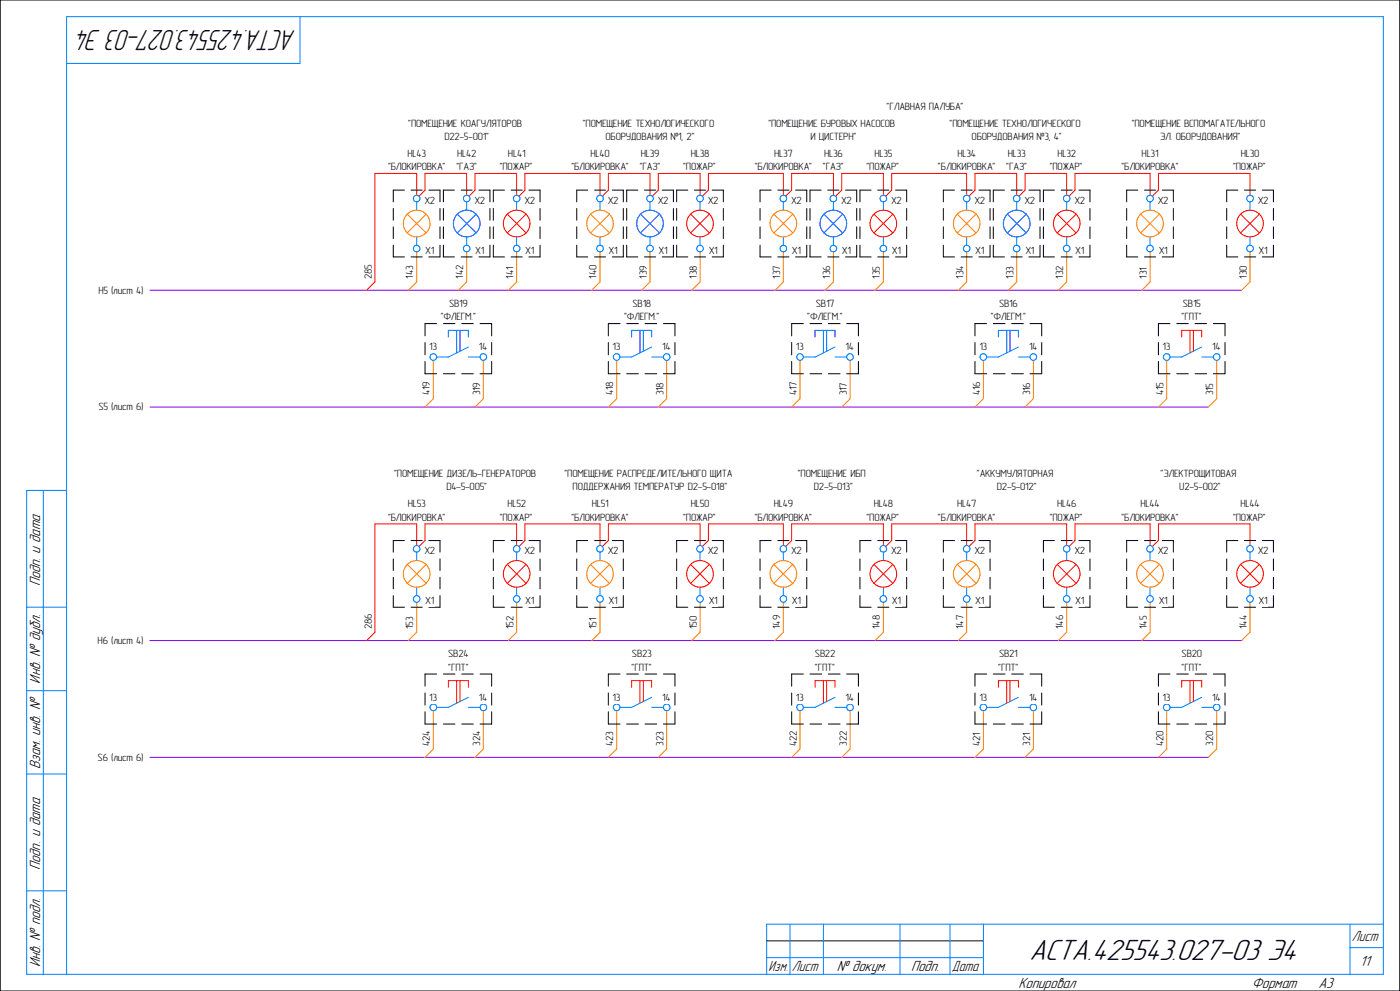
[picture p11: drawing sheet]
<svg xmlns="http://www.w3.org/2000/svg" width="420mm" height="297mm" viewBox="0 0 420 297" stroke-linecap="round" stroke-linejoin="round" font-family="sans-serif">
<g fill="none" stroke="#000" stroke-width=".3">
<path d="M-.1 0v297M121.3 57h-3.3v3.5M123.3 57h3.4M128.7 57h3.3v3.5M136.3 57h-3.3v3.5M138.3 57h3.3M143.7 57h3.3v3.5M151.3 57h-3.3v3.5M153.3 57h3.4M158.7 57h3.3v3.5M176.3 57h-3.3v3.5M178.4 57h3.3"/>
<path d="M183.7 57h3.3v3.5M191.3 57h-3.3v3.5M193.3 57h3.4M198.7 57h3.3v3.5M206.3 57h-3.3v3.5M208.3 57h3.4M213.7 57h3.3v3.5M231.4 57h-3.4v3.5M233.3 57h3.4M238.7 57h3.3v3.5M246.3 57h-3.3v3.5M248.3 57h3.4"/>
<path d="M253.7 57h3.3v3.5M261.3 57h-3.3v3.5M263.3 57h3.4M268.6 57h3.4v3.5M286.3 57h-3.3v3.5M288.3 57h3.4M293.7 57h3.3v3.5M301.3 57h-3.3v3.5M303.3 57h3.4M308.7 57h3.3v3.5M316.3 57h-3.3v3.5M318.3 57h3.3"/>
<path d="M323.7 57h3.3v3.5M341.3 57h-3.3v3.5M343.3 57h3.4M348.7 57h3.3v3.5M371.3 57h-3.3v3.5M373.3 57h3.4M378.7 57h3.3v3.5M118 62.5v3.5M118 68v3.5M118 73.5v3.5h3.3M123.3 77h3.4M132 62.5v3.5"/>
<path d="M132 68v3.5M132 73.5v3.5h-3.3M133 73.5v3.5h3.3M133 62.5v3.5M133 68v3.5M138.3 77h3.3M147 73.5v3.5h-3.3M147 62.5v3.5M147 68v3.5M148 62.5v3.5M148 68v3.5M148 73.5v3.5h3.3"/>
<path d="M153.3 77h3.4M162 62.5v3.5M162 68v3.5M162 73.5v3.5h-3.3M173 62.5v3.5M173 68v3.5M173 73.5v3.5h3.3M178.4 77h3.3M187 62.5v3.5M187 68v3.5M187 73.5v3.5h-3.3M188 73.5v3.5h3.3"/>
<path d="M188 62.5v3.5M188 68v3.5M193.3 77h3.4M202 73.5v3.5h-3.3M202 62.5v3.5M202 68v3.5M203 62.5v3.5M203 68v3.5M203 73.5v3.5h3.3M208.3 77h3.4M217 62.5v3.5M217 68v3.5"/>
<path d="M217 73.5v3.5h-3.3M228 62.5v3.5M228 68v3.5M228 73.5v3.5h3.4M233.3 77h3.4M242 62.5v3.5M242 68v3.5M242 73.5v3.5h-3.3M243 73.5v3.5h3.3M243 62.5v3.5M243 68v3.5M248.3 77h3.4"/>
<path d="M257 73.5v3.5h-3.3M257 62.5v3.5M257 68v3.5M258 62.5v3.5M258 68v3.5M258 73.5v3.5h3.3M263.3 77h3.4M272 62.5v3.5M272 68v3.5M272 73.5v3.5h-3.4M283 62.5v3.5M283 68v3.5"/>
<path d="M283 73.5v3.5h3.3M288.3 77h3.4M297 62.5v3.5M297 68v3.5M297 73.5v3.5h-3.3M298 73.5v3.5h3.3M298 62.5v3.5M298 68v3.5M303.3 77h3.4M312 73.5v3.5h-3.3M312 62.5v3.5M312 68v3.5"/>
<path d="M313 62.5v3.5M313 68v3.5M313 73.5v3.5h3.3M318.3 77h3.3M327 62.5v3.5M327 68v3.5M327 73.5v3.5h-3.3M338 62.5v3.5M338 68v3.5M338 73.5v3.5h3.3M343.3 77h3.4M352 62.5v3.5"/>
<path d="M352 68v3.5M352 73.5v3.5h-3.3M368 62.5v3.5M368 68v3.5M368 73.5v3.5h3.3M373.3 77h3.4M382 62.5v3.5M382 68v3.5M382 73.5v3.5h-3.3M131 97h-3.5v3.7M133 97h3.5M138.5 97h3.5"/>
<path d="M144 97h3.5v3.7M186 97h-3.5v3.7M188 97h3.5M193.5 97h3.5M199 97h3.5v3.7M241 97h-3.5v3.7M243 97h3.5M248.5 97h3.5M254 97h3.5v3.7M296 97h-3.5v3.7M298 97h3.5M303.5 97h3.5"/>
<path d="M309 97h3.5v3.7M351 97h-3.5v3.7M353 97h3.5M358.5 97h3.5M364 97h3.5v3.7M127.5 102.7v3.6M127.5 108.3v3.7h3.5M133 112h3.5M138.5 112h3.5M147.5 102.7v3.6M147.5 108.3v3.7h-3.5M182.5 102.7v3.6"/>
<path d="M182.5 108.3v3.7h3.5M188 112h3.5M193.5 112h3.5M202.5 102.7v3.6M202.5 108.3v3.7h-3.5M237.5 102.7v3.6M237.5 108.3v3.7h3.5M243 112h3.5M248.5 112h3.5M257.5 102.7v3.6M257.5 108.3v3.7h-3.5M292.5 102.7v3.6"/>
<path d="M292.5 108.3v3.7h3.5M298 112h3.5M303.5 112h3.5M312.5 102.7v3.6M312.5 108.3v3.7h-3.5M347.5 102.7v3.6M347.5 108.3v3.7h3.5M353 112h3.5M358.5 112h3.5M367.5 102.7v3.6M367.5 108.3v3.7h-3.5M118 178.5v3.5h3.3"/>
<path d="M118 167.5v3.5M118 173v3.5M121.3 162h-3.3v3.5M123.3 162h3.4M128.7 162h3.3v3.5M132 178.5v3.5h-3.3M132 167.5v3.5M132 173v3.5M148 178.5v3.5h3.3M148 167.5v3.5M148 173v3.5M151.3 162h-3.3v3.5"/>
<path d="M153.3 162h3.4M158.7 162h3.3v3.5M162 178.5v3.5h-3.3M162 167.5v3.5M162 173v3.5M173 178.5v3.5h3.3M173 167.5v3.5M173 173v3.5M176.3 162h-3.3v3.5M178.4 162h3.3M183.7 162h3.3v3.5M187 178.5v3.5h-3.3"/>
<path d="M187 167.5v3.5M187 173v3.5M203 178.5v3.5h3.3M203 167.5v3.5M203 173v3.5M206.3 162h-3.3v3.5M208.3 162h3.4M213.7 162h3.3v3.5M217 178.5v3.5h-3.3M217 167.5v3.5M217 173v3.5M228 178.5v3.5h3.4"/>
<path d="M228 167.5v3.5M228 173v3.5M231.4 162h-3.4v3.5M233.3 162h3.4M238.7 162h3.3v3.5M242 178.5v3.5h-3.3M242 167.5v3.5M242 173v3.5M258 178.5v3.5h3.3M258 167.5v3.5M258 173v3.5M261.3 162h-3.3v3.5"/>
<path d="M263.3 162h3.4M268.6 162h3.4v3.5M272 178.5v3.5h-3.4M272 167.5v3.5M272 173v3.5M283 178.5v3.5h3.3M283 167.5v3.5M283 173v3.5M286.3 162h-3.3v3.5M288.3 162h3.4M293.7 162h3.3v3.5M297 178.5v3.5h-3.3"/>
<path d="M297 167.5v3.5M297 173v3.5M313 178.5v3.5h3.3M313 167.5v3.5M313 173v3.5M316.3 162h-3.3v3.5M318.3 162h3.3M323.7 162h3.3v3.5M327 178.5v3.5h-3.3M327 167.5v3.5M327 173v3.5M338 178.5v3.5h3.3"/>
<path d="M338 167.5v3.5M338 173v3.5M341.3 162h-3.3v3.5M343.3 162h3.4M348.7 162h3.3v3.5M352 178.5v3.5h-3.3M352 167.5v3.5M352 173v3.5M368 167.5v3.5M368 173v3.5M368 178.5v3.5h3.3M371.3 162h-3.3v3.5"/>
<path d="M373.3 162h3.4M378.7 162h3.3v3.5M382 167.5v3.5M382 173v3.5M382 178.5v3.5h-3.3M123.3 182h3.4M153.3 182h3.4M178.4 182h3.3M208.3 182h3.4M233.3 182h3.4M263.3 182h3.4M288.3 182h3.4"/>
<path d="M318.3 182h3.3M343.3 182h3.4M373.3 182h3.4M127.5 213.3v3.7h3.5M127.5 207.7v3.6M131 202h-3.5v3.7M133 217h3.5M133 202h3.5M138.5 217h3.5M138.5 202h3.5M144 202h3.5v3.7M147.5 213.3v3.7h-3.5"/>
<path d="M147.5 207.7v3.6M182.5 213.3v3.7h3.5M182.5 207.7v3.6M186 202h-3.5v3.7M188 217h3.5M188 202h3.5M193.5 217h3.5M193.5 202h3.5M199 202h3.5v3.7M202.5 213.3v3.7h-3.5M202.5 207.7v3.6M237.5 213.3v3.7h3.5"/>
<path d="M237.5 207.7v3.6M241 202h-3.5v3.7M243 217h3.5M243 202h3.5M248.5 217h3.5M248.5 202h3.5M254 202h3.5v3.7M257.5 213.3v3.7h-3.5M257.5 207.7v3.6M292.5 213.3v3.7h3.5M292.5 207.7v3.6M296 202h-3.5v3.7"/>
<path d="M298 217h3.5M298 202h3.5M303.5 217h3.5M303.5 202h3.5M309 202h3.5v3.7M312.5 213.3v3.7h-3.5M312.5 207.7v3.6M347.5 213.3v3.7h3.5M347.5 207.7v3.6M351 202h-3.5v3.7M353 217h3.5M353 202h3.5"/>
<path d="M358.5 217h3.5M358.5 202h3.5M364 202h3.5v3.7M367.5 213.3v3.7h-3.5M367.5 207.7v3.6"/>
</g>
<path d="M45 87h327.5M45 122h317.5M45 192h327.5M45 227h317.5" fill="none" stroke="#8000ff" stroke-width=".3"/>
<g fill="none" stroke="#ff8000" stroke-width=".3">
<path d="M122.2 64.2l5.6 5.6M125 75.5v9l-2.5 2.5M127.8 64.2l-5.6 5.6M140 75.5v9l-2.5 2.5M155 75.5v9l-2.5 2.5M177.2 64.2l5.6 5.6M180 75.5v9l-2.5 2.5M182.8 64.2l-5.6 5.6M195 75.5v9l-2.5 2.5M210 75.5v9l-2.5 2.5M232.2 64.2l5.6 5.6M235 75.5v9l-2.5 2.5"/>
<path d="M237.8 64.2l-5.6 5.6M250 75.5v9l-2.5 2.5M265 75.5v9l-2.5 2.5M287.2 64.2l5.6 5.6M290 75.5v9l-2.5 2.5M292.8 64.2l-5.6 5.6M305 75.5v9l-2.5 2.5M320 75.5v9l-2.5 2.5M342.2 64.2l5.6 5.6M345 75.5v9l-2.5 2.5M347.8 64.2l-5.6 5.6M375 75.5v9l-2.5 2.5"/>
<path d="M130 108v11.5l-2.5 2.5M145 108v11.5l-2.5 2.5M185 108v11.5l-2.5 2.5M200 108v11.5l-2.5 2.5M240 108v11.5l-2.5 2.5M255 108v11.5l-2.5 2.5M295 108v11.5l-2.5 2.5M310 108v11.5l-2.5 2.5M350 108v11.5l-2.5 2.5M365 108v11.5l-2.5 2.5M122.2 169.2l5.6 5.6M127.8 169.2l-5.6 5.6"/>
<path d="M177.2 169.2l5.6 5.6M182.8 169.2l-5.6 5.6M232.2 169.2l5.6 5.6M237.8 169.2l-5.6 5.6M287.2 169.2l5.6 5.6M292.8 169.2l-5.6 5.6M342.2 169.2l5.6 5.6M347.8 169.2l-5.6 5.6M125 180.5v9l-2.5 2.5M155 180.5v9l-2.5 2.5M180 180.5v9l-2.5 2.5M210 180.5v9l-2.5 2.5"/>
<path d="M235 180.5v9l-2.5 2.5M265 180.5v9l-2.5 2.5M290 180.5v9l-2.5 2.5M320 180.5v9l-2.5 2.5M345 180.5v9l-2.5 2.5M375 180.5v9l-2.5 2.5M130 213v11.5l-2.5 2.5M145 213v11.5l-2.5 2.5M185 213v11.5l-2.5 2.5M200 213v11.5l-2.5 2.5M240 213v11.5l-2.5 2.5M255 213v11.5l-2.5 2.5"/>
<path d="M295 213v11.5l-2.5 2.5M310 213v11.5l-2.5 2.5M350 213v11.5l-2.5 2.5M365 213v11.5l-2.5 2.5"/>
<circle cx="125" cy="67" r="4"/>
<circle cx="180" cy="67" r="4"/>
<circle cx="235" cy="67" r="4"/>
<circle cx="290" cy="67" r="4"/>
<circle cx="345" cy="67" r="4"/>
<circle cx="125" cy="172" r="4"/>
<circle cx="180" cy="172" r="4"/>
<circle cx="235" cy="172" r="4"/>
<circle cx="290" cy="172" r="4"/>
<circle cx="345" cy="172" r="4"/>
</g>
<g fill="none" stroke="#f00" stroke-width=".3">
<path d="M125 58.5v-6.5h-12.5v32.5l-2.5 2.5M140 58.5v-6.5h-12.5v5l-1.8 1.8M155 58.5v-6.5h-12.5v5l-1.8 1.8M180 58.5v-6.5h-22.5v5l-1.8 1.8M195 58.5v-6.5h-12.5v5l-1.8 1.8M210 58.5v-6.5h-12.5v5l-1.8 1.8M235 58.5v-6.5h-22.5v5l-1.8 1.8M250 58.5v-6.5h-12.5v5l-1.8 1.8M265 58.5v-6.5h-12.5v5l-1.8 1.8M290 58.5v-6.5h-22.5v5l-1.8 1.8M305 58.5v-6.5h-12.5v5l-1.8 1.8M320 58.5v-6.5h-12.5v5l-1.8 1.8"/>
<path d="M345 58.5v-6.5h-22.5v5l-1.8 1.8M375 58.5v-6.5h-27.5v5l-1.8 1.8M152.2 64.2l5.6 5.6M157.8 64.2l-5.6 5.6M207.2 64.2l5.6 5.6M212.8 64.2l-5.6 5.6M262.2 64.2l5.6 5.6M267.8 64.2l-5.6 5.6M317.2 64.2l5.6 5.6M322.8 64.2l-5.6 5.6M372.2 64.2l5.6 5.6M377.8 64.2l-5.6 5.6"/>
<path d="M357 99v6.7M358 99v6.2M354.5 101v-2h6v2M125 163.5v-6.5h-12.5v32.5l-2.5 2.5M152.2 169.2l5.6 5.6M155 163.5v-6.5h-27.5v5l-1.8 1.8M157.8 169.2l-5.6 5.6M180 163.5v-6.5h-22.5v5l-1.8 1.8M207.2 169.2l5.6 5.6M210 163.5v-6.5h-27.5v5l-1.8 1.8M212.8 169.2l-5.6 5.6M235 163.5v-6.5h-22.5v5l-1.8 1.8"/>
<path d="M262.2 169.2l5.6 5.6M265 163.5v-6.5h-27.5v5l-1.8 1.8M267.8 169.2l-5.6 5.6M290 163.5v-6.5h-22.5v5l-1.8 1.8M317.2 169.2l5.6 5.6M320 163.5v-6.5h-27.5v5l-1.8 1.8M322.8 169.2l-5.6 5.6M345 163.5v-6.5h-22.5v5l-1.8 1.8M372.2 169.2l5.6 5.6M375 163.5v-6.5h-27.5v5l-1.8 1.8M377.8 169.2l-5.6 5.6M134.5 206v-2h6v2"/>
<path d="M137 204v6.7M138 204v6.3M189.5 206v-2h6v2M192 204v6.7M193 204v6.3M244.5 206v-2h6v2M247 204v6.7M248 204v6.3M299.5 206v-2h6v2M302 204v6.7M303 204v6.3M354.5 206v-2h6v2"/>
<path d="M357 204v6.7M358 204v6.3"/>
<circle cx="155" cy="67" r="4"/>
<circle cx="210" cy="67" r="4"/>
<circle cx="265" cy="67" r="4"/>
<circle cx="320" cy="67" r="4"/>
<circle cx="375" cy="67" r="4"/>
<circle cx="155" cy="172" r="4"/>
<circle cx="210" cy="172" r="4"/>
<circle cx="265" cy="172" r="4"/>
<circle cx="320" cy="172" r="4"/>
<circle cx="375" cy="172" r="4"/>
</g>
<g fill="none" stroke="#0080ff" stroke-width=".3">
<path d="M125 60.5v2.5M125 71v2.5M140 60.5v2.5M140 71v2.5M155 60.5v2.5M155 71v2.5M180 60.5v2.5M180 71v2.5M195 60.5v2.5M195 71v2.5M210 60.5v2.5M210 71v2.5"/>
<path d="M235 60.5v2.5M235 71v2.5M250 60.5v2.5M250 71v2.5M265 60.5v2.5M265 71v2.5M290 60.5v2.5M290 71v2.5M305 60.5v2.5M305 71v2.5M320 60.5v2.5M320 71v2.5"/>
<path d="M345 60.5v2.5M345 71v2.5M375 60.5v2.5M375 71v2.5M140.5 104l-6 3h-3.5M140.5 107h3.5M195.5 104l-6 3h-3.5M195.5 107h3.5M250.5 104l-6 3h-3.5M250.5 107h3.5M305.5 104l-6 3h-3.5M305.5 107h3.5"/>
<path d="M360.5 104l-6 3h-3.5M360.5 107h3.5M125 165.5v2.5M125 176v2.5M155 165.5v2.5M155 176v2.5M180 165.5v2.5M180 176v2.5M210 165.5v2.5M210 176v2.5M235 165.5v2.5M235 176v2.5"/>
<path d="M265 165.5v2.5M265 176v2.5M290 165.5v2.5M290 176v2.5M320 165.5v2.5M320 176v2.5M345 165.5v2.5M345 176v2.5M375 165.5v2.5M375 176v2.5M140.5 209l-6 3h-3.5M140.5 212h3.5"/>
<path d="M195.5 209l-6 3h-3.5M195.5 212h3.5M250.5 209l-6 3h-3.5M250.5 212h3.5M305.5 209l-6 3h-3.5M305.5 212h3.5M360.5 209l-6 3h-3.5M360.5 212h3.5"/>
<circle cx="125" cy="59.5" r="1"/>
<circle cx="140" cy="59.5" r="1"/>
<circle cx="155" cy="59.5" r="1"/>
<circle cx="180" cy="59.5" r="1.01"/>
<circle cx="195" cy="59.5" r="1"/>
<circle cx="210" cy="59.5" r="1"/>
<circle cx="235" cy="59.5" r="1.01"/>
<circle cx="250" cy="59.5" r="1"/>
<circle cx="265" cy="59.5" r="1"/>
<circle cx="290" cy="59.5" r="1"/>
<circle cx="305" cy="59.5" r="1"/>
<circle cx="320" cy="59.5" r="1.01"/>
<circle cx="345" cy="59.5" r="1"/>
<circle cx="375" cy="59.5" r="1"/>
<circle cx="125" cy="74.5" r=".99"/>
<circle cx="140" cy="74.5" r=".99"/>
<circle cx="155" cy="74.5" r=".99"/>
<circle cx="180" cy="74.5" r=".99"/>
<circle cx="195" cy="74.5" r=".99"/>
<circle cx="210" cy="74.5" r=".99"/>
<circle cx="235" cy="74.5" r=".99"/>
<circle cx="250" cy="74.5" r=".99"/>
<circle cx="265" cy="74.5" r=".99"/>
<circle cx="290" cy="74.5" r=".99"/>
<circle cx="305" cy="74.5" r=".99"/>
<circle cx="320" cy="74.5" r=".99"/>
<circle cx="345" cy="74.5" r=".99"/>
<circle cx="375" cy="74.5" r=".99"/>
<circle cx="130" cy="107" r="1.01"/>
<circle cx="145" cy="107" r="1"/>
<circle cx="185" cy="107" r="1.01"/>
<circle cx="200" cy="107" r="1"/>
<circle cx="240" cy="107" r="1"/>
<circle cx="255" cy="107" r="1"/>
<circle cx="295" cy="107" r="1"/>
<circle cx="310" cy="107" r="1"/>
<circle cx="350" cy="107" r="1.01"/>
<circle cx="365" cy="107" r="1"/>
<circle cx="125" cy="164.5" r="1"/>
<circle cx="125" cy="179.5" r="1.01"/>
<circle cx="155" cy="179.5" r="1.01"/>
<circle cx="155" cy="164.5" r="1"/>
<circle cx="180" cy="164.5" r="1"/>
<circle cx="180" cy="179.5" r="1.01"/>
<circle cx="210" cy="164.5" r="1"/>
<circle cx="210" cy="179.5" r="1.01"/>
<circle cx="235" cy="164.5" r=".99"/>
<circle cx="235" cy="179.5" r="1.01"/>
<circle cx="265" cy="164.5" r="1"/>
<circle cx="265" cy="179.5" r="1.01"/>
<circle cx="290" cy="179.5" r="1.01"/>
<circle cx="290" cy="164.5" r="1"/>
<circle cx="320" cy="164.5" r="1"/>
<circle cx="320" cy="179.5" r="1.01"/>
<circle cx="345" cy="164.5" r="1"/>
<circle cx="345" cy="179.5" r="1.01"/>
<circle cx="375" cy="179.5" r="1.01"/>
<circle cx="375" cy="164.5" r="1"/>
<circle cx="130" cy="212" r="1"/>
<circle cx="145" cy="212" r="1"/>
<circle cx="185" cy="212" r="1"/>
<circle cx="200" cy="212" r="1"/>
<circle cx="240" cy="212" r="1"/>
<circle cx="255" cy="212" r="1"/>
<circle cx="295" cy="212" r="1"/>
<circle cx="310" cy="212" r="1"/>
<circle cx="350" cy="212" r="1.01"/>
<circle cx="365" cy="212" r="1.01"/>
</g>
<g fill="none" stroke="#00f" stroke-width=".3">
<path d="M137.2 64.2l5.6 5.6M142.8 64.2l-5.6 5.6M192.2 64.2l5.6 5.6M197.8 64.2l-5.6 5.6M247.2 64.2l5.6 5.6M252.8 64.2l-5.6 5.6M302.2 64.2l5.6 5.6M307.8 64.2l-5.6 5.6M137 99v6.7M138 99v6.2M192 99v6.7M193 99v6.2"/>
<path d="M247 99v6.7M248 99v6.2M302 99v6.7M303 99v6.2M134.5 101v-2h6v2M189.5 101v-2h6v2M244.5 101v-2h6v2M299.5 101v-2h6v2"/>
<circle cx="140" cy="67" r="4"/>
<circle cx="195" cy="67" r="4"/>
<circle cx="250" cy="67" r="4"/>
<circle cx="305" cy="67" r="4"/>
</g>
<g fill="#fff">
<path d="M377.6 178.2h2.8v3.6h-2.8z"/>
<path d="M377.3 163.2h3.4v3.6h-3.4z"/>
<path d="M348.8 207.2h2.4v3.6h-2.4z"/>
<path d="M363.7 207.2h2.6v3.6h-2.6z"/>
<path d="M347.6 178.2h2.8v3.6h-2.8z"/>
<path d="M347.3 163.2h3.4v3.6h-3.4z"/>
<path d="M322.6 178.2h2.8v3.6h-2.8z"/>
<path d="M322.3 163.2h3.4v3.6h-3.4z"/>
<path d="M293.8 207.2h2.4v3.6h-2.4z"/>
<path d="M308.7 207.2h2.6v3.6h-2.6z"/>
<path d="M292.6 178.2h2.8v3.6h-2.8z"/>
<path d="M292.3 163.2h3.4v3.6h-3.4z"/>
<path d="M267.6 178.2h2.8v3.6h-2.8z"/>
<path d="M267.3 163.2h3.4v3.6h-3.4z"/>
<path d="M238.8 207.2h2.4v3.6h-2.4z"/>
<path d="M253.7 207.2h2.6v3.6h-2.6z"/>
<path d="M237.6 178.2h2.8v3.6h-2.8z"/>
<path d="M237.3 163.2h3.4v3.6h-3.4z"/>
<path d="M212.6 178.2h2.8v3.6h-2.8z"/>
<path d="M212.3 163.2h3.4v3.6h-3.4z"/>
<path d="M183.8 207.2h2.4v3.6h-2.4z"/>
<path d="M198.7 207.2h2.6v3.6h-2.6z"/>
<path d="M182.6 178.2h2.8v3.6h-2.8z"/>
<path d="M182.3 163.2h3.4v3.6h-3.4z"/>
<path d="M157.6 178.2h2.8v3.6h-2.8z"/>
<path d="M157.3 163.2h3.4v3.6h-3.4z"/>
<path d="M128.8 207.2h2.4v3.6h-2.4z"/>
<path d="M143.7 207.2h2.6v3.6h-2.6z"/>
<path d="M127.6 178.2h2.8v3.6h-2.8z"/>
<path d="M127.3 163.2h3.4v3.6h-3.4z"/>
<path d="M377.6 73.2h2.8v3.6h-2.8z"/>
<path d="M377.3 58.2h3.4v3.6h-3.4z"/>
<path d="M348.8 102.2h2.4v3.5h-2.4z"/>
<path d="M363.7 102.2h2.6v3.5h-2.6z"/>
<path d="M347.6 73.2h2.8v3.6h-2.8z"/>
<path d="M347.3 58.2h3.4v3.6h-3.4z"/>
<path d="M322.6 73.2h2.8v3.6h-2.8z"/>
<path d="M322.3 58.2h3.4v3.6h-3.4z"/>
<path d="M307.6 73.2h2.8v3.6h-2.8z"/>
<path d="M307.3 58.2h3.4v3.6h-3.4z"/>
<path d="M292.6 73.2h2.8v3.6h-2.8z"/>
<path d="M292.3 58.2h3.4v3.6h-3.4z"/>
<path d="M293.8 102.2h2.4v3.5h-2.4z"/>
<path d="M308.7 102.2h2.6v3.5h-2.6z"/>
<path d="M267.6 73.2h2.8v3.6h-2.8z"/>
<path d="M267.3 58.2h3.4v3.6h-3.4z"/>
<path d="M252.6 73.2h2.8v3.6h-2.8z"/>
<path d="M252.3 58.2h3.4v3.6h-3.4z"/>
<path d="M237.6 73.2h2.8v3.6h-2.8z"/>
<path d="M237.3 58.2h3.4v3.6h-3.4z"/>
<path d="M238.8 102.2h2.4v3.5h-2.4z"/>
<path d="M253.7 102.2h2.6v3.5h-2.6z"/>
<path d="M212.6 73.2h2.8v3.6h-2.8z"/>
<path d="M212.3 58.2h3.4v3.6h-3.4z"/>
<path d="M197.6 73.2h2.8v3.6h-2.8z"/>
<path d="M197.3 58.2h3.4v3.6h-3.4z"/>
<path d="M182.6 73.2h2.8v3.6h-2.8z"/>
<path d="M182.3 58.2h3.4v3.6h-3.4z"/>
<path d="M183.8 102.2h2.4v3.5h-2.4z"/>
<path d="M198.7 102.2h2.6v3.5h-2.6z"/>
<path d="M157.6 73.2h2.8v3.6h-2.8z"/>
<path d="M157.3 58.2h3.4v3.6h-3.4z"/>
<path d="M142.6 73.2h2.8v3.6h-2.8z"/>
<path d="M142.3 58.2h3.4v3.6h-3.4z"/>
<path d="M127.6 73.2h2.8v3.6h-2.8z"/>
<path d="M127.3 58.2h3.4v3.6h-3.4z"/>
<path d="M128.8 102.2h2.4v3.5h-2.4z"/>
<path d="M143.7 102.2h2.6v3.5h-2.6z"/>
</g>
<path d="M420 0v297M420 0h-420v297h420M230 282h65" fill="none" stroke="#000" stroke-width=".3"/>
<g fill="none" stroke="#0080ff" stroke-width=".3">
<path d="M90 5v14h-70M13 147v145M20 147h-12v145h407v-287h-395v287M8 182h12M8 207h12M8 232h12M8 267h12M237 277v15M247 277v15M270 277v15M285 277v15M295 277v15"/>
<path d="M405 277v15M415 277h-185v15M230 287h65M405 284h10"/>
</g>
<text font-size="9.4" x="308.8" y="287.7">АСТА.425543.027-03 Э4</text>
<text font-size="9.2" x="88.8" y="8.8" transform="rotate(-180 88.8 8.8)">АСТА.425543.027-03 Э4</text>
<g font-size="4.7">
<text x="12.1" y="175.7" transform="rotate(-90 12.1 175.7)">Подп. и дата</text>
<text x="12.1" y="204.9" transform="rotate(-90 12.1 204.9)">Инв. № дубл.</text>
<text x="12.1" y="230.6" transform="rotate(-90 12.1 230.6)">Взам. инв. №</text>
<text x="12.1" y="260.7" transform="rotate(-90 12.1 260.7)">Подп. и дата</text>
<text x="12.1" y="289.9" transform="rotate(-90 12.1 289.9)">Инв. № подл.</text>
<text x="251" y="291.1">№ докум.</text>
<text x="273.3" y="291.1">Подп.</text>
<text x="408" y="289.6">11</text>
<text x="305.5" y="296.1">Копировал</text>
<text x="375.5" y="296.1">Формат</text>
<text x="395.5" y="296.1">A3</text>
</g>
<g font-size="4.6">
<text x="405.6" y="282.1">Лист</text>
<text x="230.6" y="291.1">Изм.</text>
<text x="237.6" y="291.1">Лист</text>
<text x="285.6" y="291.1">Дата</text>
</g>
<g font-size="3.1">
<text x="265.9" y="33">&quot;ГЛАВНАЯ ПАЛУБА&quot;</text>
<text x="122.5" y="38">&quot;ПОМЕЩЕНИЕ КОАГУЛЯТОРОВ</text>
<text x="133.3" y="42">D22-5-001&quot;</text>
<text x="174.8" y="38">&quot;ПОМЕЩЕНИЕ ТЕХНОЛОГИЧЕСКОГО</text>
<text x="181.7" y="42">ОБОРУДОВАНИЯ №1, 2&quot;</text>
<text x="230.5" y="38">&quot;ПОМЕЩЕНИЕ БУРОВЫХ НАСОСОВ</text>
<text x="243.1" y="42">И ЦИСТЕРН&quot;</text>
<text x="284.8" y="38">&quot;ПОМЕЩЕНИЕ ТЕХНОЛОГИЧЕСКОГО</text>
<text x="291.5" y="42">ОБОРУДОВАНИЯ №3, 4&quot;</text>
<text x="339.5" y="38">&quot;ПОМЕЩЕНИЕ ВСПОМАГАТЕЛЬНОГО</text>
<text x="348" y="42">ЭЛ. ОБОРУДОВАНИЯ&quot;</text>
<text x="122.2" y="47">HL43</text>
<text x="137.1" y="47">HL42</text>
<text x="152.4" y="47">HL41</text>
<text x="177.1" y="47">HL40</text>
<text x="192.2" y="47">HL39</text>
<text x="207.2" y="47">HL38</text>
<text x="232.2" y="47">HL37</text>
<text x="247.2" y="47">HL36</text>
<text x="262.3" y="47">HL35</text>
<text x="287.2" y="47">HL34</text>
<text x="302.3" y="47">HL33</text>
<text x="317.2" y="47">HL32</text>
<text x="342.5" y="47">HL31</text>
<text x="372.2" y="47">HL30</text>
<text x="116.4" y="51">&quot;БЛОКИРОВКА&quot;</text>
<text x="136.9" y="51">&quot;ГАЗ&quot;</text>
<text x="149.9" y="51">&quot;ПОЖАР&quot;</text>
<text x="171.4" y="51">&quot;БЛОКИРОВКА&quot;</text>
<text x="191.9" y="51">&quot;ГАЗ&quot;</text>
<text x="204.9" y="51">&quot;ПОЖАР&quot;</text>
<text x="226.4" y="51">&quot;БЛОКИРОВКА&quot;</text>
<text x="246.9" y="51">&quot;ГАЗ&quot;</text>
<text x="259.9" y="51">&quot;ПОЖАР&quot;</text>
<text x="281.4" y="51">&quot;БЛОКИРОВКА&quot;</text>
<text x="301.9" y="51">&quot;ГАЗ&quot;</text>
<text x="314.9" y="51">&quot;ПОЖАР&quot;</text>
<text x="336.4" y="51">&quot;БЛОКИРОВКА&quot;</text>
<text x="369.9" y="51">&quot;ПОЖАР&quot;</text>
<text x="127.3" y="61">X2</text>
<text x="142.3" y="61">X2</text>
<text x="157.3" y="61">X2</text>
<text x="182.3" y="61">X2</text>
<text x="197.3" y="61">X2</text>
<text x="212.3" y="61">X2</text>
<text x="237.3" y="61">X2</text>
<text x="252.3" y="61">X2</text>
<text x="267.3" y="61">X2</text>
<text x="292.3" y="61">X2</text>
<text x="307.3" y="61">X2</text>
<text x="322.3" y="61">X2</text>
<text x="347.3" y="61">X2</text>
<text x="377.3" y="61">X2</text>
<text x="127.6" y="76">X1</text>
<text x="142.6" y="76">X1</text>
<text x="157.6" y="76">X1</text>
<text x="182.6" y="76">X1</text>
<text x="197.6" y="76">X1</text>
<text x="212.6" y="76">X1</text>
<text x="237.6" y="76">X1</text>
<text x="252.6" y="76">X1</text>
<text x="267.6" y="76">X1</text>
<text x="292.6" y="76">X1</text>
<text x="307.6" y="76">X1</text>
<text x="322.6" y="76">X1</text>
<text x="347.6" y="76">X1</text>
<text x="377.6" y="76">X1</text>
<text x="111.5" y="83.5" transform="rotate(-90 111.5 83.5)">285</text>
<text x="124" y="83.5" transform="rotate(-90 124 83.5)">143</text>
<text x="139" y="83.5" transform="rotate(-90 139 83.5)">142</text>
<text x="154" y="83.5" transform="rotate(-90 154 83.5)">141</text>
<text x="179" y="83.5" transform="rotate(-90 179 83.5)">140</text>
<text x="194" y="83.5" transform="rotate(-90 194 83.5)">139</text>
<text x="209" y="83.5" transform="rotate(-90 209 83.5)">138</text>
<text x="234" y="83.5" transform="rotate(-90 234 83.5)">137</text>
<text x="249" y="83.5" transform="rotate(-90 249 83.5)">136</text>
<text x="264" y="83.5" transform="rotate(-90 264 83.5)">135</text>
<text x="289" y="83.5" transform="rotate(-90 289 83.5)">134</text>
<text x="304" y="83.5" transform="rotate(-90 304 83.5)">133</text>
<text x="319" y="83.5" transform="rotate(-90 319 83.5)">132</text>
<text x="344" y="83.5" transform="rotate(-90 344 83.5)">131</text>
<text x="374" y="83.5" transform="rotate(-90 374 83.5)">130</text>
<text x="29.5" y="88">H5 (лист 4)</text>
<text x="134.7" y="92">SB19</text>
<text x="189.7" y="92">SB18</text>
<text x="244.7" y="92">SB17</text>
<text x="299.7" y="92">SB16</text>
<text x="354.8" y="92">SB15</text>
<text x="132.2" y="96">&quot;ФЛЕГМ.&quot;</text>
<text x="187.2" y="96">&quot;ФЛЕГМ.&quot;</text>
<text x="242.2" y="96">&quot;ФЛЕГМ.&quot;</text>
<text x="297.2" y="96">&quot;ФЛЕГМ.&quot;</text>
<text x="354.5" y="96">&quot;ГПТ&quot;</text>
<text x="128.8" y="105">13</text>
<text x="143.7" y="105">14</text>
<text x="183.8" y="105">13</text>
<text x="198.7" y="105">14</text>
<text x="238.8" y="105">13</text>
<text x="253.7" y="105">14</text>
<text x="293.8" y="105">13</text>
<text x="308.7" y="105">14</text>
<text x="348.8" y="105">13</text>
<text x="363.7" y="105">14</text>
<text x="129" y="118.5" transform="rotate(-90 129 118.5)">419</text>
<text x="144" y="118.5" transform="rotate(-90 144 118.5)">319</text>
<text x="184" y="118.5" transform="rotate(-90 184 118.5)">418</text>
<text x="199" y="118.5" transform="rotate(-90 199 118.5)">318</text>
<text x="239" y="118.5" transform="rotate(-90 239 118.5)">417</text>
<text x="254" y="118.5" transform="rotate(-90 254 118.5)">317</text>
<text x="294" y="118.5" transform="rotate(-90 294 118.5)">416</text>
<text x="309" y="118.5" transform="rotate(-90 309 118.5)">316</text>
<text x="349" y="118.5" transform="rotate(-90 349 118.5)">415</text>
<text x="364" y="118.5" transform="rotate(-90 364 118.5)">315</text>
<text x="29.5" y="123">S5 (лист 6)</text>
<text x="118.2" y="143">&quot;ПОМЕЩЕНИЕ ДИЗЕЛЬ-ГЕНЕРАТОРОВ</text>
<text x="169.3" y="143">&quot;ПОМЕЩЕНИЕ РАСПРЕДЕЛИТЕЛЬНОГО ЩИТА</text>
<text x="239.4" y="143">&quot;ПОМЕЩЕНИЕ ИБП</text>
<text x="293.1" y="143">&quot;АККУМУЛЯТОРНАЯ</text>
<text x="348.2" y="143">&quot;ЭЛЕКТРОЩИТОВАЯ</text>
<text x="133.9" y="147">D4-5-005&quot;</text>
<text x="171.8" y="147">ПОДДЕРЖАНИЯ ТЕМПЕРАТУР D2-5-018&quot;</text>
<text x="244.1" y="147">D2-5-013&quot;</text>
<text x="299" y="147">D2-5-012&quot;</text>
<text x="353.8" y="147">U2-5-002&quot;</text>
<text x="116.4" y="156">&quot;БЛОКИРОВКА&quot;</text>
<text x="122.3" y="152">HL53</text>
<text x="149.9" y="156">&quot;ПОЖАР&quot;</text>
<text x="152.2" y="152">HL52</text>
<text x="171.4" y="156">&quot;БЛОКИРОВКА&quot;</text>
<text x="177.5" y="152">HL51</text>
<text x="204.9" y="156">&quot;ПОЖАР&quot;</text>
<text x="207.2" y="152">HL50</text>
<text x="226.4" y="156">&quot;БЛОКИРОВКА&quot;</text>
<text x="232.1" y="152">HL49</text>
<text x="259.9" y="156">&quot;ПОЖАР&quot;</text>
<text x="262.1" y="152">HL48</text>
<text x="281.4" y="156">&quot;БЛОКИРОВКА&quot;</text>
<text x="287.1" y="152">HL47</text>
<text x="314.9" y="156">&quot;ПОЖАР&quot;</text>
<text x="317.1" y="152">HL46</text>
<text x="336.4" y="156">&quot;БЛОКИРОВКА&quot;</text>
<text x="342.1" y="152">HL44</text>
<text x="369.9" y="156">&quot;ПОЖАР&quot;</text>
<text x="372.1" y="152">HL44</text>
<text x="127.3" y="166">X2</text>
<text x="157.3" y="166">X2</text>
<text x="182.3" y="166">X2</text>
<text x="212.3" y="166">X2</text>
<text x="237.3" y="166">X2</text>
<text x="267.3" y="166">X2</text>
<text x="292.3" y="166">X2</text>
<text x="322.3" y="166">X2</text>
<text x="347.3" y="166">X2</text>
<text x="377.3" y="166">X2</text>
<text x="127.6" y="181">X1</text>
<text x="157.6" y="181">X1</text>
<text x="182.6" y="181">X1</text>
<text x="212.6" y="181">X1</text>
<text x="237.6" y="181">X1</text>
<text x="267.6" y="181">X1</text>
<text x="292.6" y="181">X1</text>
<text x="322.6" y="181">X1</text>
<text x="347.6" y="181">X1</text>
<text x="377.6" y="181">X1</text>
<text x="111.5" y="188.5" transform="rotate(-90 111.5 188.5)">286</text>
<text x="124" y="188.5" transform="rotate(-90 124 188.5)">153</text>
<text x="154" y="188.5" transform="rotate(-90 154 188.5)">152</text>
<text x="179" y="188.5" transform="rotate(-90 179 188.5)">151</text>
<text x="209" y="188.5" transform="rotate(-90 209 188.5)">150</text>
<text x="234" y="188.5" transform="rotate(-90 234 188.5)">149</text>
<text x="264" y="188.5" transform="rotate(-90 264 188.5)">148</text>
<text x="289" y="188.5" transform="rotate(-90 289 188.5)">147</text>
<text x="319" y="188.5" transform="rotate(-90 319 188.5)">146</text>
<text x="344" y="188.5" transform="rotate(-90 344 188.5)">145</text>
<text x="374" y="188.5" transform="rotate(-90 374 188.5)">144</text>
<text x="29.3" y="193">H6 (лист 4)</text>
<text x="134.5" y="197">SB24</text>
<text x="189.6" y="197">SB23</text>
<text x="244.5" y="197">SB22</text>
<text x="299.7" y="197">SB21</text>
<text x="354.5" y="197">SB20</text>
<text x="134.5" y="201">&quot;ГПТ&quot;</text>
<text x="189.4" y="201">&quot;ГПТ&quot;</text>
<text x="244.5" y="201">&quot;ГПТ&quot;</text>
<text x="299.5" y="201">&quot;ГПТ&quot;</text>
<text x="354.5" y="201">&quot;ГПТ&quot;</text>
<text x="128.8" y="210">13</text>
<text x="143.7" y="210">14</text>
<text x="183.8" y="210">13</text>
<text x="198.7" y="210">14</text>
<text x="238.8" y="210">13</text>
<text x="253.7" y="210">14</text>
<text x="293.8" y="210">13</text>
<text x="308.7" y="210">14</text>
<text x="348.8" y="210">13</text>
<text x="363.7" y="210">14</text>
<text x="129" y="223.5" transform="rotate(-90 129 223.5)">424</text>
<text x="144" y="223.5" transform="rotate(-90 144 223.5)">324</text>
<text x="184" y="223.5" transform="rotate(-90 184 223.5)">423</text>
<text x="199" y="223.5" transform="rotate(-90 199 223.5)">323</text>
<text x="239" y="223.5" transform="rotate(-90 239 223.5)">422</text>
<text x="254" y="223.5" transform="rotate(-90 254 223.5)">322</text>
<text x="294" y="223.5" transform="rotate(-90 294 223.5)">421</text>
<text x="309" y="223.5" transform="rotate(-90 309 223.5)">321</text>
<text x="349" y="223.5" transform="rotate(-90 349 223.5)">420</text>
<text x="364" y="223.5" transform="rotate(-90 364 223.5)">320</text>
<text x="29.3" y="228">S6 (лист 6)</text>
</g>
</svg>
